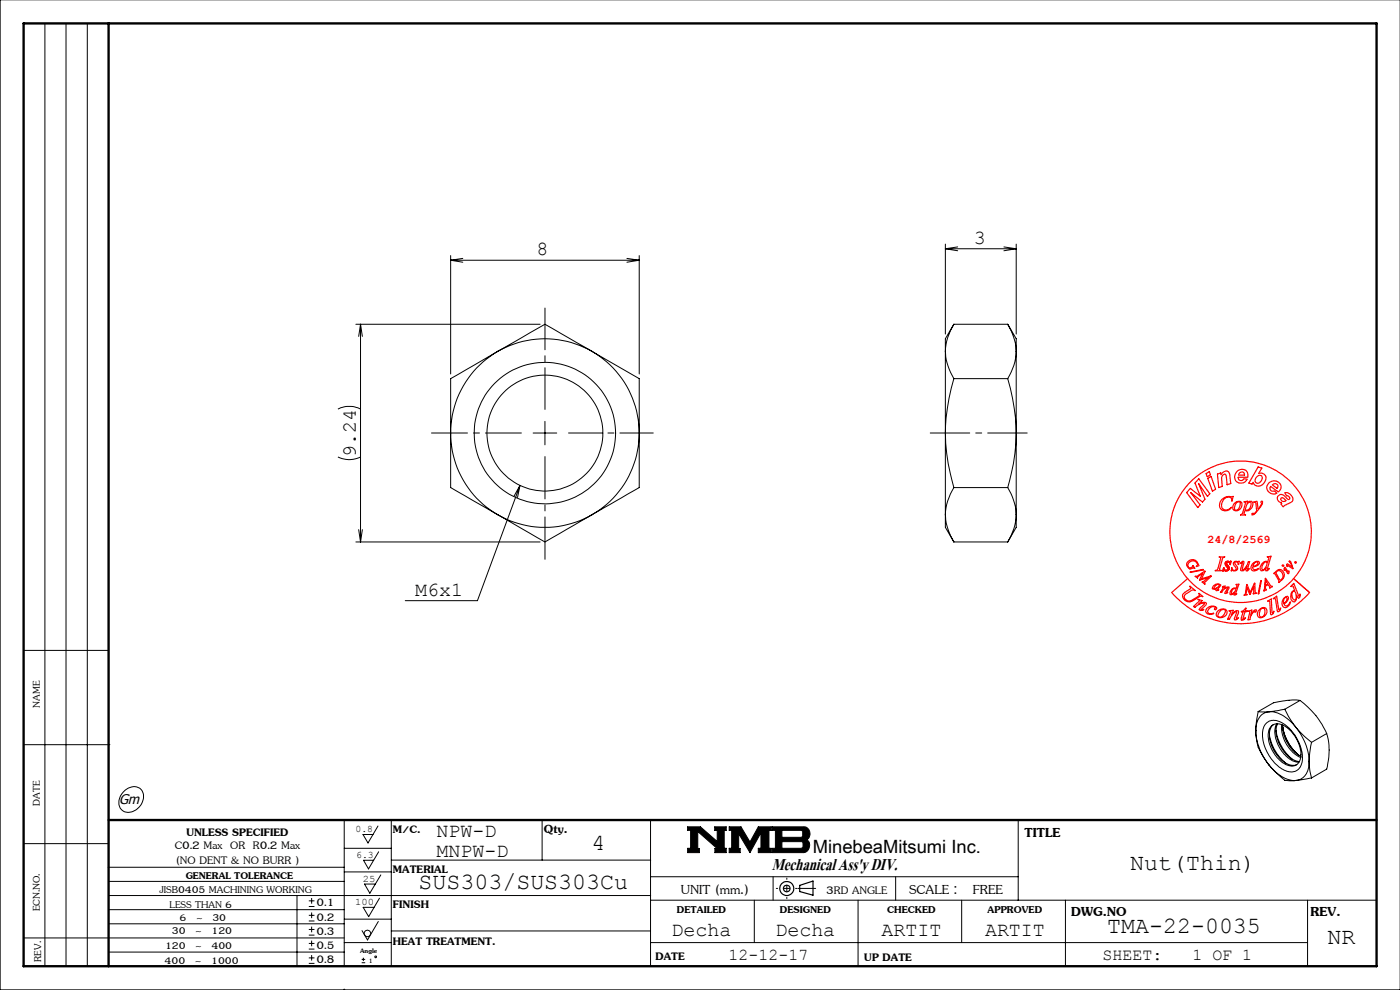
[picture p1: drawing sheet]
<svg xmlns="http://www.w3.org/2000/svg" width="297mm" height="210mm" viewBox="0 0 297 210" stroke-linecap="round" stroke-linejoin="round" font-family="sans-serif">
<g fill="none" stroke="#000" stroke-width=".21">
<path d="M0 0h297v210h-297zM9.5 5v200M14 5v200M18.5 5v200M95.6 54.2v25.1M95.6 55.2h40M95.6 55.2l2.6 .4M98.2 54.8l-2.6 .4M133 54.8l2.6 .4M135.6 54.2v25.1M135.6 55.2l-2.6 .4M200.6 51.8v19.1"/>
<path d="M200.6 52.8h15M200.6 52.8l2.6 .4M203.2 52.4l-2.6 .4M213 52.4l2.6 .4M215.6 51.8v19.1M215.6 52.8l-2.6 .4M75.5 68.8h39.1M76.5 68.8v46.2M76.5 68.8l.4 2.6M76.5 68.8l-.4 2.6M105.6 74.5l-10 5.8v11.6M105.6 74.5a20.1 20.1 0 0 0-10 17.4"/>
<path d="M105.6 74.5a20 20 0 0 1 20 0M105.6 74.5l10-5.7 10 5.7M125.6 74.5a20 20 0 0 1 10 17.4M125.6 74.5l10 5.8v11.6M200.6 74.5a11.6 11.6 0 0 0 1.8 5.8M200.6 74.5v17.4M202.4 68.8a11.5 11.5 0 0 0-1.8 5.7M202.4 68.8l-1.8 3.1v2.6M202.4 68.8h11.4M213.8 68.8a11.7 11.7 0 0 1 1.8 5.7M213.8 68.8l1.8 3.1v2.6M215.6 74.5a11.4 11.4 0 0 1-1.8 5.8"/>
<path d="M215.6 74.5v17.4M71.7 96.9l.3 .2a5.3 5.3 0 0 0 4.5-.2M71.7 86.8a5.4 5.4 0 0 1 4.8 0M95.6 91.9a20 20 0 0 0 10 17.3M95.6 91.9v11.5l10 5.8M113.1 91.9h5M115.6 89.4v5M135.6 91.9a19.9 19.9 0 0 1-10 17.3M135.6 91.9v11.5l-10 5.8M200.6 91.9a42 42 0 0 0 1.8 11.5M200.6 91.9v17.3M202.4 80.3a43.3 43.3 0 0 0-1.8 11.6"/>
<path d="M202.4 80.3h11.4M213.8 80.3a43.3 43.3 0 0 1 1.8 11.6M215.6 91.9a41.4 41.4 0 0 1-1.8 11.5M215.6 91.9v17.3M75.5 115h39.1M76.1 112.4l.4 2.6M76.9 112.4l-.4 2.6M105.6 109.2a20 20 0 0 0 20 0M105.6 109.2l10 5.8 10-5.8M110.3 103l-9 24.4h-15.3M110.3 103l-.5 2.5M110.3 103l-1.3 2.3"/>
<path d="M200.6 109.2a11.6 11.6 0 0 0 1.8 5.8M200.6 109.2v2.7l1.8 3.1M202.4 103.4a11.5 11.5 0 0 0-1.8 5.8M202.4 115h11.4M202.4 103.4h11.4M213.8 103.4a11.7 11.7 0 0 1 1.8 5.8M215.6 109.2a11.4 11.4 0 0 1-1.8 5.8M215.6 109.2v2.7l-1.8 3.1M5 138h18M5 158h18.3M266.4 155a12.2 12.2 0 0 0 2.8 7.3M266.4 155a9.6 9.6 0 0 0 2.2 6.5l.6 .8"/>
<path d="M266.9 150.9l2.3 .1M266.9 150.9l-.4 2.3-.1 1.8M268.7 153.3a3.2 3.2 0 0 1 4.1 .6 8.8 8.8 0 0 1 3.4 8 2.35 2.35 0 0 1-3.6 1.5 8.9 8.9 0 0 1-4.7-8.7l.2-.6zM269.2 151a3.4 3.4 0 0 0-2.8 3.7v.3M269.2 151a7.1 7.1 0 0 1 5.7 3.3M269.3 155.8a9.8 9.8 0 0 0 3.5 6.1M269.3 155.8a7.2 7.2 0 0 0 4.4 6.5h.9l.5-.1M269.7 154a2.68 2.68 0 0 1 3.5 .5 6.9 6.9 0 0 1 2.6 6.8 2.01 2.01 0 0 1-3.2 .8 7.1 7.1 0 0 1-3.4-7.4zM270.2 153.7l-.5 .5-.3 .8-.1 .8M270.7 155a10 10 0 0 0 3.5 6.1M270.7 155a7.2 7.2 0 0 0 4.6 6.5h.4M270.9 153.5a5.9 5.9 0 0 0 1.3 6.2 4.6 4.6 0 0 0 3.4 2"/>
<path d="M271 153.5l-.2 .7-.1 .8M271.9 153.7a7.2 7.2 0 0 0 4 7M272.1 154.2a10 10 0 0 0 3.5 6.1M272.1 153.8v.4M272.1 154.2a7.6 7.6 0 0 0 3.9 6.2M272.6 150.5l.7 1.4 1.6 2.4M272.6 150.5l-3.4 .5M274.9 154.3l1.7 1.8 1.6 1.4M274.9 154.3a12 12 0 0 1 2.8 7.2M275.8 148.6a17.2 17.2 0 0 1 5.6 7M275.8 148.6a16.4 16.4 0 0 0-5.6 .5l-3.3 1.8M275.8 148.6l-3.2 1.9"/>
<path d="M278.2 157.5l-.5 4M281.4 155.6a13.7 13.7 0 0 1 0 7.6l-3.2 1.8M281.4 155.6l-3.2 1.9M5 179h18M26.1 168a2.55 2.55 0 0 1 4-.3 3.2 3.2 0 0 1-.5 3.4 3.2 3.2 0 0 1-3.3 1 2.59 2.59 0 0 1-.2-4.1zM73 173.9v31.1M73 179.9h10M80.2 175.2l-2.1 3.6-1.1-1.8h2.1M83 173.9v31.1M115 173.9v8.5M138 173.9v31.1M145.9 175.4h2.7l3.6 3.1v-2.4h-.6v-.7h2.5v.7h-.5v3.8h.5v1h-2.4v-.9h.4l-4.1-3.6v3.6h.4v.9h-2.5v-1h.6v-3.8h-.6z"/>
<path d="M154.7 175.4h2.5l1.9 3.2 1.8-3.2h2.7v.7h-.5v3.8h.5v1h-2.7v-1h.5v-3.3l-2.3 4.3-2.4-4.1v3.2h.3v.9h-2.3v-1h.5v-3.8h-.5zM163.9 175.4h6.6a1.46 1.46 0 0 1 1.3 1.2 1.46 1.46 0 0 1-.7 1.5 1.47 1.47 0 0 1 .7 1.5 1.47 1.47 0 0 1-1.1 1.2l-6.8 .1v-1h.6v-3.8h-.6zM165.9 176.1h4.1l.3 .3v1l-.3 .2h-4.1zM165.9 178.5h4.2l.3 .3v.9l-.4 .2h-4.1zM216 173.9v17.1M269.2 162.3a7.2 7.2 0 0 0 5.7 3.3M269.2 162.3l2.1 2.1a3.3 3.3 0 0 0 3.4 1.2h.2M277.7 161.5a3.5 3.5 0 0 1-2.8 4.1M277.7 161.5l.2 2 .3 1.5M278.2 165l-3.3 .6M5 199h68M22.9 184h50.1"/>
<path d="M23 190h115M23 196h50M23 193h50M23 187h50M63 190v14.9M65.5 198.4h1.2M65.5 197.2h1.2M65.5 195.4h1.2M65.5 194.2h1.2M65.5 192.3h1.2M65.5 191.1h1.2M66.1 190.5v1.2"/>
<path d="M66.1 193.6v1.2M66.1 196.6v1.2M66.1 199.5v1.2M73 199.9h10M73 195h10M73 185h10M80.3 195.5l-2.3 3.9-1.2-2M80.3 180.7l-2.1 3.6-1.1-1.8h2.2M80.5 190.5l-2.3 3.9-1.2-1.9h2.3M80.8 185.6l-2.3 3.9-1.2-2h2.3M83 197.5h55M83 182.4h55"/>
<path d="M138 199.9h139.4M138 186h78M138 191h154M160 191v8.9M164 186v5M182 191v14M190 186v5M204 191v8.9M226 191v13.9M277.4 191v13.9M23 202h50M65.5 204.4h1.2"/>
<path d="M65.5 203.2h1.2M65.5 201.3h1.2M65.5 200.1h1.2M66.1 202.6v1.2M76.7 204.2h.8M76.7 203.5h.8M77.1 203.2v.7"/>
<circle cx="115.6" cy="91.9" r="15"/>
<circle cx="115.6" cy="91.9" r="12.3"/>
<circle cx="77.9" cy="198" r=".69"/>
<circle cx="79.7" cy="203" r=".17"/>
</g>
<g fill="none" stroke="#000" stroke-width=".25">
<path d="M169.7 187.8l2.8-.9v3l-2.8-.8z"/>
<circle cx="166.9" cy="188.5" r="1.49"/>
<circle cx="166.9" cy="188.5" r=".7"/>
</g>
<path d="M164.7 188.5h4.4M166.9 186.3v4.3" fill="none" stroke="#000" stroke-width=".21" stroke-dasharray="15.2 1.3 1.3 1.3" stroke-dashoffset="15"/>
<path d="M169.3 188.5h3.7" fill="none" stroke="#000" stroke-width=".21" stroke-dasharray="15.2 1.3 1.3 1.3"/>
<path d="M5 5h287v200h-287zM23 5v200M23 173.9h269M73 210h.1" fill="none" stroke="#000" stroke-width=".5"/>
<path d="M145.9 175.4v.7h.6v3.8h-.6v1h2.5v-.9h-.4v-3.6l4.1 3.6h-.4v.9h2.4v-1h-.5v-3.8h.5v-.7h-2.5v.7h.6v2.4l-3.6-3.1zM154.7 175.4v.7h.5v3.8h-.5v1h2.3v-.9h-.3v-3.2l2.4 4.1 2.3-4.3v3.3h-.5v1h2.7v-1h-.5v-3.8h.5v-.7h-2.7l-1.8 3.2-1.9-3.2zM165.9 178.5h4.2l.3 .3v.9l-.4 .2h-4.1zM163.9 175.4v.7h.6v3.8h-.6v1l7-.1 .5-.5 .4-1-.2-.8-.5-.4a1.47 1.47 0 0 0 .7-1.5 1.47 1.47 0 0 0-1.3-1.2zM165.9 176.1h4.1l.3 .3v1l-.3 .2h-4.1z" fill-rule="evenodd" fill="#000"/>
<g fill="none" stroke="#f00" stroke-width=".25">
<path d="M266.9 99.1l.8 .2-.7 1.1a1.15 1.15 0 0 1 1.4 .5 1.15 1.15 0 0 1-.1 1.4 1.27 1.27 0 0 1-1.3 .9 1.27 1.27 0 0 1-1.1-.9l-.3 .4-.7-.2zM251.8 119.3a1.37 1.37 0 0 1 1.6-.6 1.37 1.37 0 0 1 1 1.3l-.6 .2 .1-.1a.39 .39 0 0 0 0-.7 .98 .98 0 0 0-1.3-.3 .98 .98 0 0 0-.4 1.3l.2 .1 .6-.3 .1-.2 .4 .5h-.3l-.8 .2a1.15 1.15 0 0 1-.6-1.4zM254.3 101.6l2.3 3.1-.4 .6-1.9-2.7 1.3 3.3-.5 .6-2.5-2 2 2.6-.5 .6-2.4-3.2 .8-.9 2.1 1.7-1.1-2.8zM255.9 100.5l.6-.5 .3 .7-.7 .4zM256.2 101.5l.7-.4 1 2.7-.7 .4zM258.3 100.6l.7-.3v.4l.3-.4a.87 .87 0 0 1 1.1-.4 .87 .87 0 0 1 .5 1.1l.2 1.6-.8 .2-.2-2-.3-.2-.4 .2a1.28 1.28 0 0 0-.2 1.2l.1 1.2-.7 .2zM258.7 118.1h1.1l-.4 .4-.7 2.1v.3l.4 .1-1.3 .1 .4-.2 .2-.4 .6-2.1zM259.3 105.9a2.98 2.98 0 0 1 2.2-.5l.1-.1-.3 .9a.77 .77 0 0 0-.5-.8 .77 .77 0 0 0-.9 .2 1.48 1.48 0 0 0-.2 2.5 1.61 1.61 0 0 0 1.6-.5 1.37 1.37 0 0 1-2.2 .5 1.37 1.37 0 0 1 .2-2.2zM259.5 118.3h-.1M260.1 119.2l1-.1-.1 .7-.3-.6-.5 .1 .4 .8a.66 .66 0 0 1-.1 .9 .66 .66 0 0 1-.9 0l-.2 .1 .2-.7a.44 .44 0 0 0 .3 .6 .44 .44 0 0 0 .6-.3l-.6-1zM261.8 119.2l1.1-.1-.2 .7-.2-.6-.5 .1v.3l.4 .5a.67 .67 0 0 1-.1 .9 .67 .67 0 0 1-.9 0l-.2 .1 .2-.7a.45 .45 0 0 0 .3 .6 .45 .45 0 0 0 .6-.4l-.7-1zM261.9 106.7l.3-.2a.8 .8 0 0 1 1.1 0 .8 .8 0 0 1 0 1.1 1.07 1.07 0 0 1-1.8 .4 1.32 1.32 0 0 1 .4-1.3z"/>
<path d="M262.3 100.1a1.32 1.32 0 0 1 1.7-.5 1.32 1.32 0 0 1 .7 1.6h-2a.62 .62 0 0 0 .4 .7 .62 .62 0 0 0 .8-.3l.7 .1a1.4 1.4 0 0 1-2.1 .6 1.4 1.4 0 0 1-.2-2.2zM262.4 106.6l.5-.1a1.19 1.19 0 0 1-.8 1.7 1.42 1.42 0 0 1 .3-1.6zM262.9 100.4a.57 .57 0 0 1 .7-.3 .57 .57 0 0 1 .4 .7h-1.3zM263.2 119.3l.5-.2 .2 .1-.3 1.6a1.94 1.94 0 0 0 1.2-1.7h.3l-.4 1.8 .3-.3-.3 .4-.3 .1-.1-.2 .2-.9a1.35 1.35 0 0 1-1.2 1.1l-.1-.2 .4-1.6-.4 .2zM263.9 106.4l.8-.1-.2 .5a.83 .83 0 0 1 1-.4 1.22 1.22 0 0 1-.7 1.9h-.7l-.2 .8 .3 .1h-1l.3-.1 .7-2.4v-.2zM264.8 106.6l.5-.1a1.17 1.17 0 0 1-1 1.7l-.1-.1 .3-1zM265.8 119.5l.9-.4 .5 .3-.4 .5-1.1 .4 .2 .4a1 1 0 0 0 1.2-.1 .91 .91 0 0 1-.9 .5 .91 .91 0 0 1-.8-.6zM266 106.5l.6-.2 .3 1.7 .6-.9a.33 .33 0 0 0 .2-.3 .33 .33 0 0 0-.2-.3l.1-.2 .2 .1a1.98 1.98 0 0 1-.9 1.7l-.9 1-.4 .1v-.3l.4 .1 .6-.6-.2-1.7zM266.1 119.5l.5-.3 .3 .2a1.05 1.05 0 0 1-1.1 .7zM266.6 101.1a.62 .62 0 0 1 .8-.3 .62 .62 0 0 1 .4 .8 .84 .84 0 0 1-.6 .8 .84 .84 0 0 1-.9-.2 1 1 0 0 1 .3-1.1zM268.2 119.3l.5-.1a1.35 1.35 0 0 1-.9 1.7l-.1-.3a1.59 1.59 0 0 1 .5-1.3zM268.9 118.1l.7-.1-.8 2.8 .5-.2a.71 .71 0 0 1-.8 .5l.1-.7a.98 .98 0 0 1-1.1 .7 1.36 1.36 0 0 1 1.2-2l.2 .2 .2-.8a.23 .23 0 0 0 0-.3 .23 .23 0 0 0-.2 0z"/>
<path d="M269.2 102.4a1.39 1.39 0 0 1 2-.2 1.39 1.39 0 0 1 .2 2l-.2 .1-1.6-1.1a.63 .63 0 0 0-.1 .8 .63 .63 0 0 0 .9 .1l.5 .5a1.38 1.38 0 0 1-1.9-.4 1.38 1.38 0 0 1 .2-1.8zM269.9 102.9a.61 .61 0 0 1 .9-.3 .61 .61 0 0 1 .1 1zM271 105.3a1.11 1.11 0 0 1 1.1-.4 1.11 1.11 0 0 1 .9 .8l.3 .3 .3-.2-.1-.4-.6-.2-.3-.7a1.36 1.36 0 0 1 1.3 .5 1.36 1.36 0 0 1 .1 1.5l-1.8 1-.5-.6 .3-.2-.6-.3a.87 .87 0 0 1-.4-1.1zM271.8 105.6l.5 .1 .5 .4a.55 .55 0 0 1-.8 .2 .55 .55 0 0 1-.2-.7zM272.1 119.8h.2v.3h-.2zM273.5 119v-.1a2.32 2.32 0 0 1 .7 1.7l-1-.6-.2 .2-.1-.4 .2-.2 1 .6zM274.7 119.2h.2l.1 .2-.3 .1zM252 122.7a15 15 0 0 1 .8-20.7 15 15 0 0 1 20.8 0 15 15 0 0 1 .8 20.7M252 122.7a15 15 0 0 0 22.4 0M252.5 121.3l2.7-.5 .1 .1zM253.3 125.2l.3 .1-1.2-1 .2 .4-.1 .2-1 .7a.98 .98 0 0 0-.6 .8 .98 .98 0 0 0 .5 .9 1.58 1.58 0 0 0 2-.1l1-.6a.47 .47 0 0 1 .7 0l-.7-.7 .1 .4-.4 .3a2.91 2.91 0 0 1-2.2 .9 .81 .81 0 0 1-.7-.8 .81 .81 0 0 1 .6-.8l1.1-.7h.4M253.5 122.3l.5-.1 1.6-1.1-.7 1.7 2.1-.6-1.5 1.4 .1 .3-.6-.4 .3-.1 1-.9-1.8 .6 .6-1.5-1.1 .8v.2z"/>
<path d="M254.2 127.1l.8 .3-.7 .7 1-.3a.43 .43 0 0 1 .6 .3l-1.1 1.2 .6 .1h-.9l-.1-.2 1-1 .1-.3-.7 .1-1.3 .8-.3-.2 1.3-1.1zM256 129.1a1.4 1.4 0 0 1 2.1-.1l-.1 .2-.3 .2-.1-.3 .3-.2a1.01 1.01 0 0 0-1.2-.1 1.01 1.01 0 0 0-.5 1.1l.6 .3 .7-.1a.92 .92 0 0 1-1.1 .2 .92 .92 0 0 1-.6-.9zM257.5 124.2a1.07 1.07 0 0 1 1.5-.1l-.7 1 .3 .1-.5 .1-.2-.2 .3-.3-.4 .1h-.6zM257.7 124.4l.5-.4 .4 .1a1.11 1.11 0 0 1-1.1 .7zM258.3 125.1h.1M258.4 129.6l.6-.4a.87 .87 0 0 1 1.3 .4 .87 .87 0 0 1-.6 1.2l-.4 .2a.85 .85 0 0 1-1.2-.3 .85 .85 0 0 1 .3-1.1zM259 129.5l.4-.2 .4 .1a1.15 1.15 0 0 1-1.3 1.4l-.1-.1a1.22 1.22 0 0 1 .6-1.2zM259.3 124.5l.6-.2-.3 .6a1.08 1.08 0 0 1 1.1-.3l-.5 1.1h.3l-.6 .2v-.2l.5-1-.4 .1-.5 .3-.3 .6h-.3l.7-1.1zM260.8 129.5h.9l-.5 .9 .9-.8h.6l.1 .2-.5 1.5 .4-.3a.73 .73 0 0 1-.8 .5v-.3l.5-1.4-.1-.1a2.67 2.67 0 0 0-1.5 1.7l-.3-.1 .6-1.6zM261.6 124.9l.3-.1 .2 .3-.4 .7-.5 .2 .2-.8zM262.3 124l.5-.1-.7 2.1h.3l-.5 .3v-.5l-.5 .3h-.4a1.08 1.08 0 0 1 1.3-1.3l.1-.6zM263.4 129.7l.5-.3 .3-.4v.6h.3v.1h-.4l-.4 1.7 .5-.3-.7 .5-.2-.2 .4-1.7-.4 .1z"/>
<path d="M264.5 124l.7 1.7 1-2 .1 2 .2 .2-.6 .1 .1-1.6-.8 1.7-.7-1.4-.2 1.3 .2 .2-.6 .1 .3-.3 .3-2M264.7 129.6l.9-.2-.3 1.1a1.35 1.35 0 0 1 1.2-1.1v.2a.26 .26 0 0 1-.2 .2 .26 .26 0 0 1-.3-.1l-.6 .8-.3 .9-.3 .1 .3-1.8zM267.2 129.2a.88 .88 0 0 1 1.3-.2 .88 .88 0 0 1 .1 1.3l-.3 .4a.89 .89 0 0 1-1.3 .2 .89 .89 0 0 1-.1-1.3zM267.4 123.3l.2-.1-.5 2.7-.2 .1zM267.5 129.2a.45 .45 0 0 1 .4-.2 .45 .45 0 0 1 .4 .3v.9a.59 .59 0 0 1-.4 .7 .59 .59 0 0 1-.7-.3v-.5zM268.4 122.7l1.2 1.6 .3 .2-.5 .2-.3-.6-.6 .2-.1 .5 .2 .3-.5 .3zM268.5 123.2l.5 .7-.5 .2zM269 127.5l.7-.4 .2 2.9 .4-.3-.5 .7h-.2l-.1-.3-.2-2.6zM270.1 127l.7-.5 .6 2.9 .3-.4a.73 .73 0 0 1-.6 .8l-.6-2.8zM270.2 121.6l.4-.3a1.04 1.04 0 0 1 1.4-.4 1.04 1.04 0 0 1 .4 1.4 2.21 2.21 0 0 1-1.1 1.2v-.3l-.8-1.5zM270.9 121.2a1 1 0 0 1 1.3 .5 1 1 0 0 1-.4 1.3h-.3l-.8-1.4zM272.4 126.9l.6-.4 .3 .1a1.63 1.63 0 0 1-.9 1.6l.4 .3a.98 .98 0 0 0 1-.8 1.05 1.05 0 0 1-.5 1 1.05 1.05 0 0 1-1.2-.1 1.47 1.47 0 0 1 .3-1.7z"/>
<path d="M272.6 120.7l.6 1h.2v-.6l-.1 .2-.7-1-.2 .7h.1l.1-.3M272.7 126.7l.3 .1a1.12 1.12 0 0 1-.7 1.2v-.8zM274.4 127.1a1.15 1.15 0 0 1 .1-1.7 1.33 1.33 0 0 1 .2 1.9l-.3-.2M274.4 122.7l3.4 3a19.4 19.4 0 0 1-29.2 0l3.4-3M274.5 123.7l1.1 2.8 .2-.5a.77 .77 0 0 1-.3 .9l-.4-.6a1.34 1.34 0 0 1-.5 1.4 .92 .92 0 0 1-.8-1.3 .91 .91 0 0 1 .9-1.1l-.3-.7a.24 .24 0 0 0-.2-.3 .24 .24 0 0 0-.3 .2z"/>
</g>
<path d="M115.6 86.9v-21.6" fill="none" stroke="#000" stroke-width=".21" stroke-dasharray="15.2 1.3 1.3 1.3" stroke-dashoffset="6.4"/>
<path d="M110.6 91.9h-19.1" fill="none" stroke="#000" stroke-width=".21" stroke-dasharray="15.2 1.3 1.3 1.3" stroke-dashoffset="7.6"/>
<path d="M115.6 96.9v21.7" fill="none" stroke="#000" stroke-width=".21" stroke-dasharray="15.2 1.3 1.3 1.3" stroke-dashoffset="6.3"/>
<path d="M120.6 91.9h18" fill="none" stroke="#000" stroke-width=".21" stroke-dasharray="15.2 1.3 1.3 1.3" stroke-dashoffset="8.2"/>
<path d="M197.3 91.9h20.6" fill="none" stroke="#000" stroke-width=".21" stroke-dasharray="15.2 1.3 1.3 1.3" stroke-dashoffset="6.9"/>
<text font-size="5.5" fill="#010000" x="163.7" y="184.5">Mechanical Ass'y DIV.</text>
<g font-size="4.9">
<text x="125.5" y="180.3">4</text>
<text x="239.8" y="184.5">Nut(Thin)</text>
<text x="88.8" y="188.6">SUS303/SUS303Cu</text>
<text x="234.9" y="198">TMA-22-0035</text>
<text x="281.6" y="200.3">NR</text>
</g>
<g font-size="4.2">
<text x="206.6" y="51.8">3</text>
<text x="113.8" y="54.2">8</text>
<text x="75.5" y="96.9" transform="rotate(-90 75.5 96.9)">9.24</text>
<text x="88.1" y="126.4">M6x1</text>
<text x="92.6" y="177.6">NPW-D</text>
<text x="217.3" y="177.5">TITLE</text>
<text x="92.6" y="181.8">MNPW-D</text>
<text x="144.4" y="189.7">UNIT (mm.)</text>
<text x="192.9" y="189.7">SCALE :</text>
<text x="206.4" y="189.7">FREE</text>
<text x="227.2" y="194.4">DWG.NO</text>
<text x="278" y="194.3">REV.</text>
<text x="142.5" y="198.6">Decha</text>
<text x="164.5" y="198.6">Decha</text>
<text x="187" y="198.6">ARTIT</text>
<text x="209" y="198.6">ARTIT</text>
</g>
<g font-size="3.9">
<text x="115.4" y="176.7">Qty.</text>
<text x="172.4" y="181">MinebeaMitsumi Inc.</text>
</g>
<g font-size="3.5">
<text x="39.6" y="177.3">UNLESS SPECIFIED</text>
<text x="83.4" y="176.7">M/C.</text>
<text x="37.1" y="180.1">C0.2 Max OR R0.2 Max</text>
<text x="37.3" y="183.3">(NO DENT &amp; NO BURR )</text>
<text x="83.4" y="185.1">MATERIAL</text>
<text x="175.3" y="189.6">3RD ANGLE</text>
<text x="67.2" y="195.3">0.2</text>
<text x="67.2" y="192.3">0.1</text>
<text x="83.4" y="192.6">FINISH</text>
<text x="67.2" y="201.3">0.5</text>
<text x="67.2" y="198.3">0.3</text>
<text x="83.4" y="200.5">HEAT TREATMENT.</text>
<text x="139" y="203.7">DATE</text>
<text x="154.6" y="203.6">12-12-17</text>
<text x="183.4" y="203.8">UP DATE</text>
<text x="233.9" y="203.7">SHEET:</text>
<text x="253" y="203.7">1 OF 1</text>
<text x="67.2" y="204.3">0.8</text>
</g>
<g font-size="3.2">
<text x="8.4" y="150.2" transform="rotate(-90 8.4 150.2)">NAME</text>
<text x="8.4" y="170.9" transform="rotate(-90 8.4 170.9)">DATE</text>
<text x="33.8" y="189.5">JISB0405 MACHINING WORKING</text>
<text x="39.4" y="186.6">GENERAL TOLERANCE</text>
<text x="8.5" y="193.3" transform="rotate(-90 8.5 193.3)">ECN.NO.</text>
<text x="36" y="192.6">LESS THAN 6</text>
<text x="38.1" y="195.3">6 ~ 30</text>
<text x="143.6" y="193.7">DETAILED</text>
<text x="165.4" y="193.7">DESIGNED</text>
<text x="188.2" y="193.7">CHECKED</text>
<text x="209.5" y="193.7">APPROVED</text>
<text x="35" y="201.2">120 ~ 400</text>
<text x="36.5" y="198.2">30 ~ 120</text>
<text x="8.7" y="204" transform="rotate(-90 8.7 204)">REV.</text>
<text x="34.9" y="204.4">400 ~ 1000</text>
</g>
<text font-size="2.9" x="25.3" y="170.5">Gm</text>
<text font-size="2.5" fill="#f00" x="256.2" y="115.2">24/8/2569</text>
<g font-size="2.1">
<text x="75.4" y="176.5">0.8</text>
<text x="75.6" y="182">6.3</text>
<text x="75.4" y="192">100</text>
<text x="77" y="187">25</text>
<text x="76.4" y="202.1">Angle</text>
<text x="78.2" y="204.2">1</text>
</g>
</svg>
